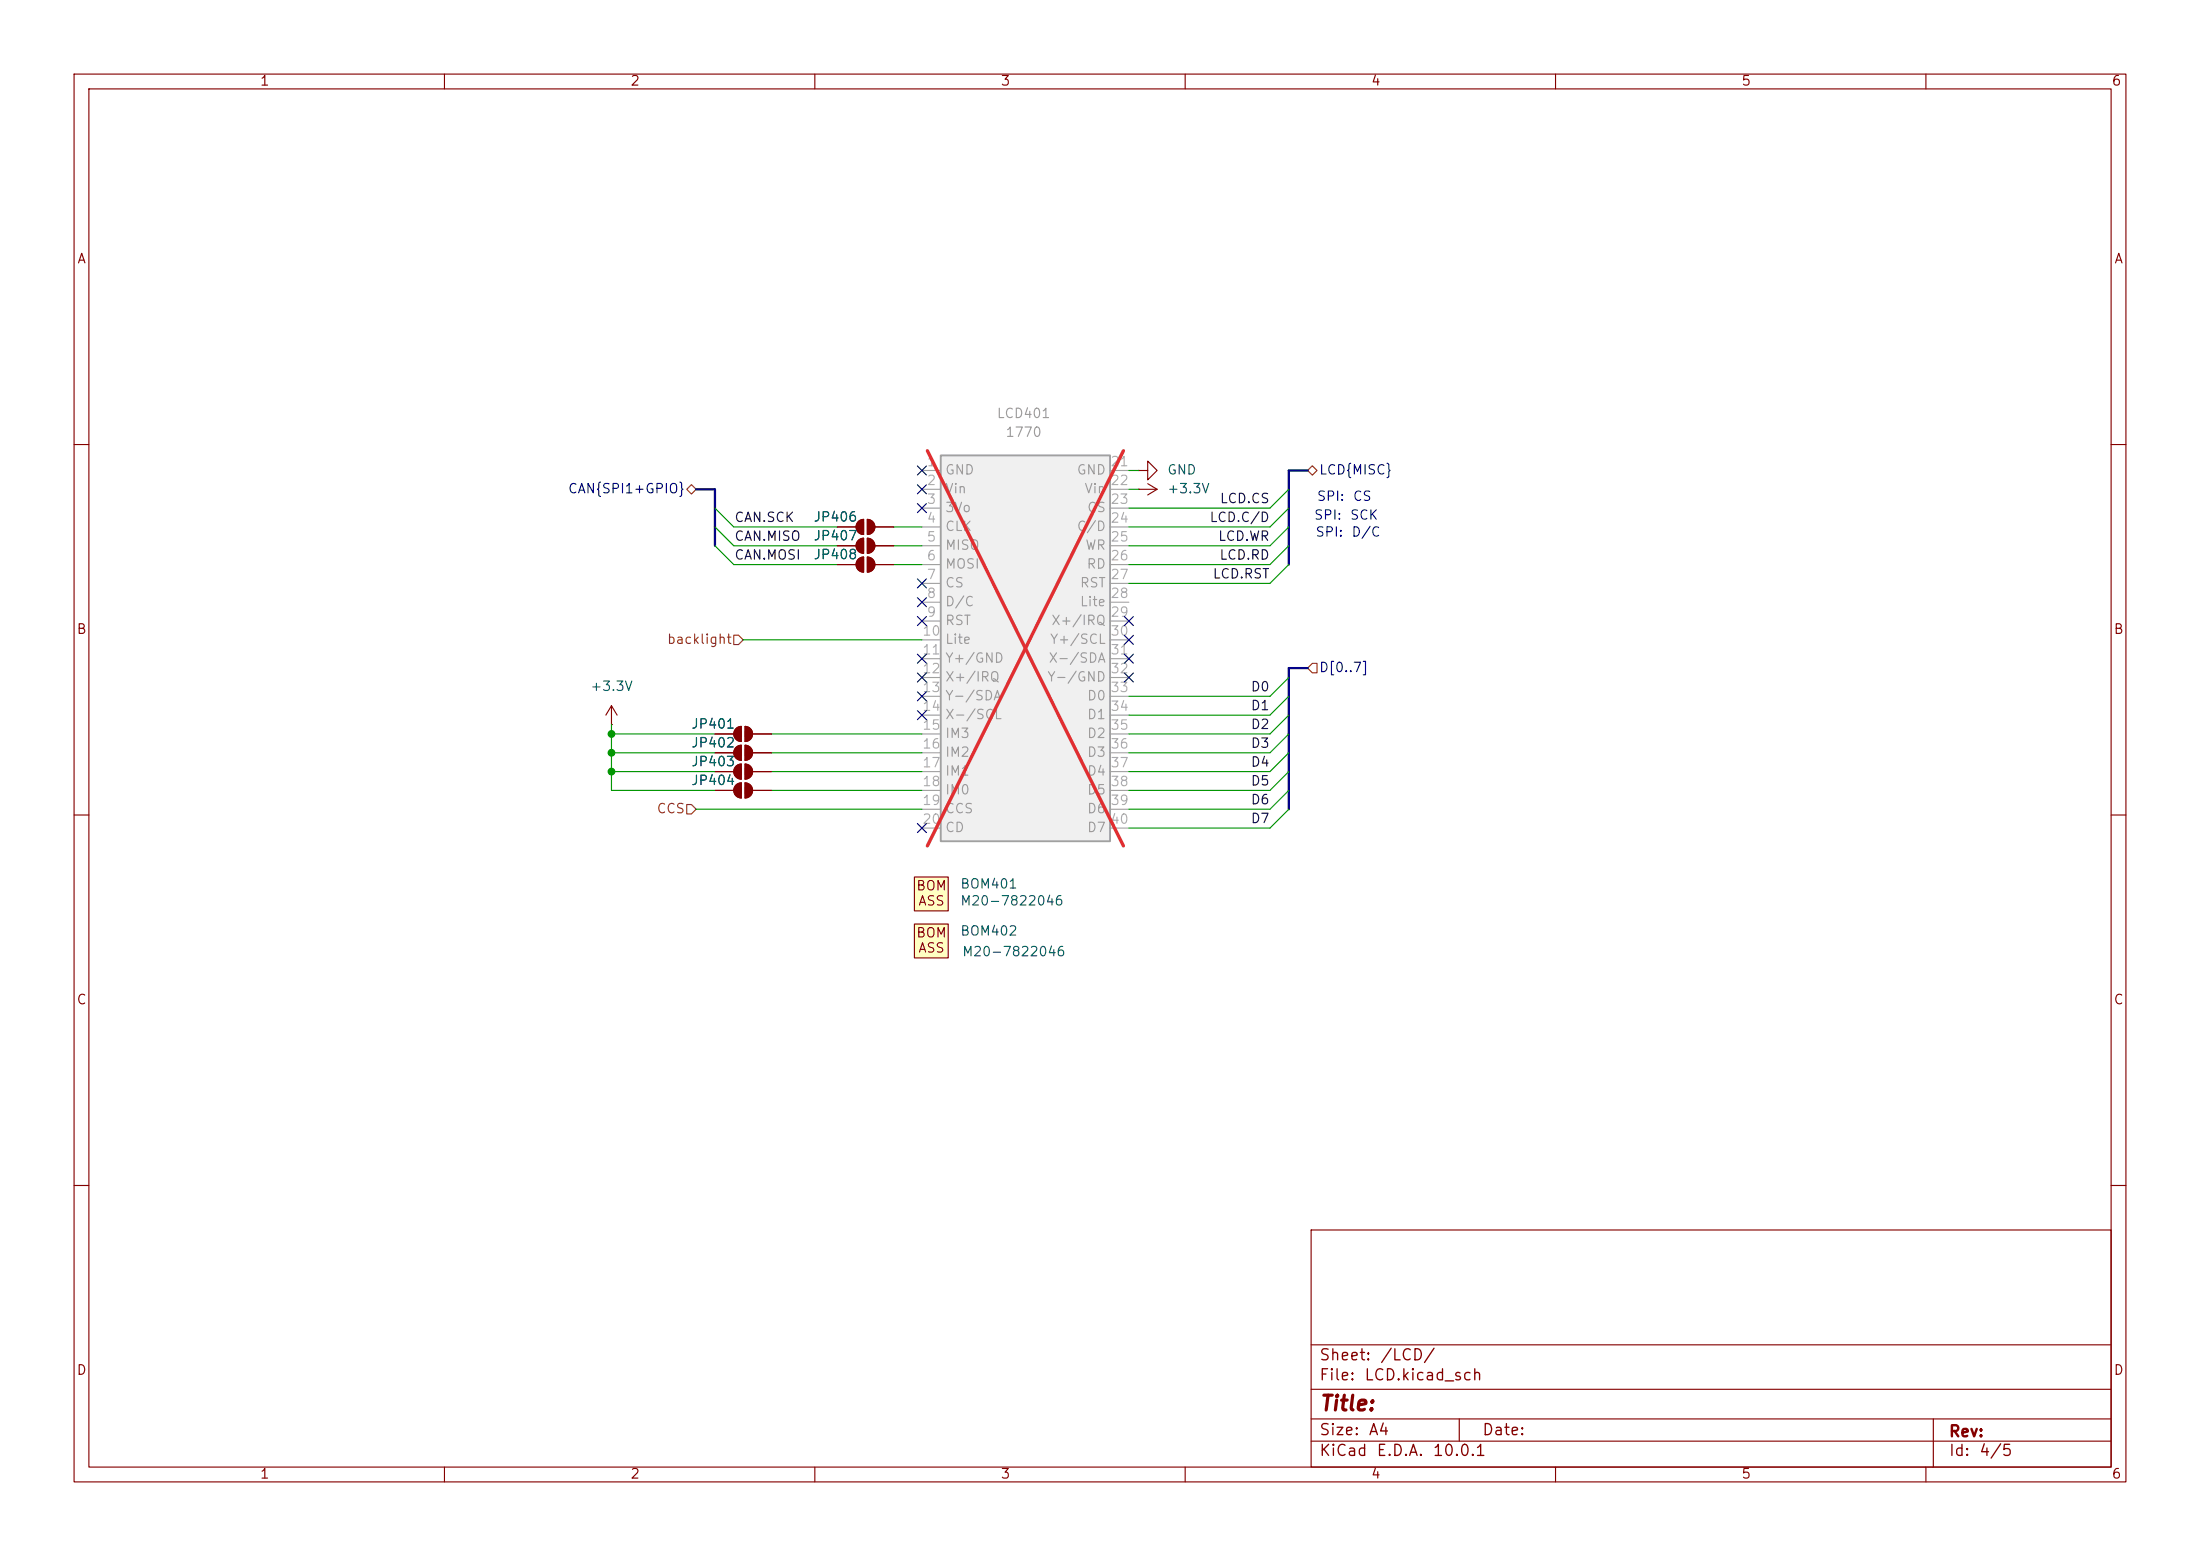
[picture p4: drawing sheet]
<svg xmlns="http://www.w3.org/2000/svg" width="297mm" height="210mm" viewBox="0 0 297 210" stroke-linecap="round" stroke-linejoin="round" font-family="sans-serif">
<g fill="none" stroke="#840000" stroke-width=".15">
<path d="M10 10h277v190h-277zM12 12h273v186h-273zM60 10v2M110 10v2M160 10v2M210 10v2M260 10v2M10 60h2M113 71.1h2.6M113 73.7h2.6M113 76.2h2.6M115.9 70.4l.3-.2 .4-.1v2a1.02 1.02 0 0 1-.9-.6 1.02 1.02 0 0 1 .2-1.1z"/>
<path d="M115.9 72.9l.3-.2 .4-.1v2.1a1.02 1.02 0 0 1-.9-.7 1.02 1.02 0 0 1 .2-1.1zM115.9 75.5l.3-.3h.4v2a1.02 1.02 0 0 1-.9-.6 1.02 1.02 0 0 1 .2-1.1zM117.1 70.1a1.02 1.02 0 0 1 1 1 1.02 1.02 0 0 1-1 1zM117.1 72.6a1.02 1.02 0 0 1 1 1.1 1.02 1.02 0 0 1-1 1zM117.1 75.2a1.02 1.02 0 0 1 1 1 1.02 1.02 0 0 1-1 1zM118.1 71.1h2.5M118.1 73.7h2.5M118.1 76.2h2.5M153.7 66h.1M153.7 66h2.5M154.9 65.3l1.3 .7M156.2 66l-1.3 .8"/>
<path d="M285 60h2M82.5 97.8h.1M82.5 95.3l-.7 1.2M82.5 95.3l.8 1.2M82.5 95.3v2.5M10 110h2M285 110h2M10 160h2M177 166h108v32h-108zM285 160h2M60 198v2M110 198v2"/>
<path d="M160 198v2M177 194.5h108M177 191.5h108M177 187.5h108M177 181.5h108M197 191.5v3M210 198v2M260 198v2M261 191.5v6.5"/>
</g>
<g fill="#840000" stroke="#840000" stroke-width=".15">
<path d="M115.9 70.4l.3-.2 .4-.1v2a1.02 1.02 0 0 1-.9-.6 1.02 1.02 0 0 1 .2-1.1z"/>
<path d="M117.1 70.1a1.02 1.02 0 0 1 1 1 1.02 1.02 0 0 1-1 1z"/>
<path d="M115.9 72.9l.3-.2 .4-.1v2.1a1.02 1.02 0 0 1-.9-.7 1.02 1.02 0 0 1 .2-1.1z"/>
<path d="M117.1 72.6a1.02 1.02 0 0 1 1 1.1 1.02 1.02 0 0 1-1 1z"/>
<path d="M115.9 75.5l.3-.3h.4v2a1.02 1.02 0 0 1-.9-.6 1.02 1.02 0 0 1 .2-1.1z"/>
<path d="M117.1 75.2a1.02 1.02 0 0 1 1 1 1.02 1.02 0 0 1-1 1z"/>
</g>
<path d="M123.4 118.4h4.6v4.5h-4.6z" fill="#ffffc2"/>
<path d="M123.4 118.4h4.6v4.5h-4.6z" fill="none" stroke="#840000" stroke-width=".15"/>
<path d="M123.4 124.7h4.6v4.6h-4.6z" fill="#ffffc2"/>
<path d="M123.4 124.7h4.6v4.6h-4.6z" fill="none" stroke="#840000" stroke-width=".15"/>
<path d="M127 61.5h22.9v52h-22.9z" fill="#f0f0f0"/>
<path d="M127 61.5h22.9v52h-22.9z" fill="none" stroke="#a1a1a1" stroke-width=".25"/>
<g fill="none" stroke="#a1a1a1" stroke-width=".15">
<path d="M124.5 66h2.5M124.5 68.6h2.5M124.5 71.1h2.5M124.5 73.7h2.5M124.5 76.2h2.5M124.5 78.7h2.5M124.5 63.5h2.5M149.9 66h2.5M149.9 68.6h2.5M149.9 71.1h2.5M149.9 73.7h2.5M149.9 76.2h2.5"/>
<path d="M149.9 78.7h2.5M149.9 63.5h2.5M124.5 81.3h2.5M124.5 83.8h2.5M124.5 86.4h2.5M124.5 88.9h2.5M124.5 91.4h2.5M124.5 94h2.5M124.5 96.5h2.5M124.5 99.1h2.5M149.9 81.3h2.5M149.9 83.8h2.5"/>
<path d="M149.9 86.4h2.5M149.9 88.9h2.5M149.9 91.4h2.5M149.9 94h2.5M149.9 96.5h2.5M149.9 99.1h2.5M124.5 101.6h2.5M124.5 104.1h2.5M124.5 106.7h2.5M124.5 109.2h2.5M124.5 111.8h2.5M149.9 101.6h2.5"/>
<path d="M149.9 104.1h2.5M149.9 106.7h2.5M149.9 109.2h2.5M149.9 111.8h2.5"/>
</g>
<path d="M125.2 60.8l26.5 53.4M151.7 60.8l-26.5 53.4" fill="none" stroke="#e12e31" stroke-width=".46"/>
<g fill="none" stroke="#840000" stroke-width=".15">
<path d="M113 76.2h2.6M113 73.7h2.6M113 71.1h2.6M118.1 76.2h2.5M118.1 73.7h2.5M118.1 71.1h2.5M153.7 63.5h1.2v-1.3l1.3 1.3-1.3 1.3v-1.3M153.7 63.5h.1M96.5 99.1h2.6M99.4 98.3l.3-.2 .4-.1v2.1a1.02 1.02 0 0 1-1-.7 1.02 1.02 0 0 1 .3-1.1zM100.6 98a1.02 1.02 0 0 1 1 1.1 1.02 1.02 0 0 1-1 1zM101.6 99.1h2.5"/>
<path d="M96.5 104.1h2.6M96.5 101.6h2.6M96.5 106.7h2.6M99.4 103.4l.3-.2 .4-.1v2.1a1.02 1.02 0 0 1-1-.7 1.02 1.02 0 0 1 .3-1.1zM99.4 100.9l.3-.3h.4v2a1.02 1.02 0 0 1-1-.6 1.02 1.02 0 0 1 .3-1.1zM99.4 106l.3-.3h.4v2a1.02 1.02 0 0 1-1-.6 1.02 1.02 0 0 1 .3-1.1zM100.6 103.1a1.02 1.02 0 0 1 1 1 1.02 1.02 0 0 1-1 1.1zM100.6 100.6a1.02 1.02 0 0 1 1 1 1.02 1.02 0 0 1-1 1zM100.6 105.7a1.02 1.02 0 0 1 1 1 1.02 1.02 0 0 1-1 1zM101.6 104.1h2.5M101.6 101.6h2.5M101.6 106.7h2.5"/>
</g>
<g fill="#840000" stroke="#840000" stroke-width=".15">
<path d="M99.4 98.3l.3-.2 .4-.1v2.1a1.02 1.02 0 0 1-1-.7 1.02 1.02 0 0 1 .3-1.1z"/>
<path d="M100.6 98a1.02 1.02 0 0 1 1 1.1 1.02 1.02 0 0 1-1 1z"/>
<path d="M99.4 103.4l.3-.2 .4-.1v2.1a1.02 1.02 0 0 1-1-.7 1.02 1.02 0 0 1 .3-1.1z"/>
<path d="M100.6 103.1a1.02 1.02 0 0 1 1 1 1.02 1.02 0 0 1-1 1.1z"/>
<path d="M99.4 100.9l.3-.3h.4v2a1.02 1.02 0 0 1-1-.6 1.02 1.02 0 0 1 .3-1.1z"/>
<path d="M100.6 100.6a1.02 1.02 0 0 1 1 1 1.02 1.02 0 0 1-1 1z"/>
<path d="M99.4 106l.3-.3h.4v2a1.02 1.02 0 0 1-1-.6 1.02 1.02 0 0 1 .3-1.1z"/>
<path d="M100.6 105.7a1.02 1.02 0 0 1 1 1 1.02 1.02 0 0 1-1 1z"/>
</g>
<path d="M92.7 66l.6-.6 .7 .6-.7 .7zM177.2 62.9l.6 .6-.6 .6-.7-.6zM99.1 85.7h.6l.6 .7-.6 .6h-.6zM177.2 89.5h.6v1.3h-.6l-.7-.6zM92.7 108.6h.6l.7 .6-.7 .7h-.6z" fill="none" stroke="#725600" stroke-width=".15"/>
<path d="M94 66h2.5v7.7M176.5 63.5h-2.5v12.7M176.5 90.2h-2.5v19" fill="none" stroke="#000084" stroke-width=".3"/>
<g fill="none" stroke="#009600" stroke-width=".15">
<path d="M96.5 73.7l2.6 2.5h13.9M96.5 68.6l2.6 2.5h13.9M96.5 71.1l2.6 2.6h13.9M120.6 76.2h3.9M120.6 71.1h3.9M120.6 73.7h3.9M152.4 66h1.3M152.4 63.5h1.3M174 73.7l-2.6 2.5h-19M174 76.2l-2.6 2.5h-19M174 68.6l-2.6 2.5h-19M174 71.1l-2.6 2.6h-19"/>
<path d="M174 66l-2.6 2.6h-19M82.5 97.8v8.9h14M82.5 99.1h14M100.3 86.4h24.2M104.1 99.1h20.4M174 99.1l-2.6 2.5h-19M174 96.5l-2.6 2.6h-19M174 94l-2.6 2.5h-19M174 91.4l-2.6 2.6h-19M82.5 101.6h14M82.5 104.1h14M94 109.2h30.5"/>
<path d="M104.1 101.6h20.4M104.1 104.1h20.4M104.1 106.7h20.4M174 101.6l-2.6 2.5h-19M174 104.1l-2.6 2.6h-19M174 109.2l-2.6 2.6h-19M174 106.7l-2.6 2.5h-19"/>
</g>
<g fill="none" stroke="#000084" stroke-width=".15">
<path d="M123.9 65.4l1.2 1.2M123.9 62.9l1.2 1.2M123.9 68l1.2 1.2M123.9 78.1l1.2 1.2M125.1 65.4l-1.2 1.2M125.1 62.9l-1.2 1.2M125.1 68l-1.2 1.2M125.1 78.1l-1.2 1.2M123.9 93.4l1.2 1.2M123.9 95.9l1.2 1.2M123.9 90.8l1.2 1.2M123.9 88.3l1.2 1.2"/>
<path d="M123.9 83.2l1.2 1.2M123.9 80.7l1.2 1.2M125.1 93.4l-1.2 1.2M125.1 95.9l-1.2 1.2M125.1 90.8l-1.2 1.2M125.1 88.3l-1.2 1.2M125.1 83.2l-1.2 1.2M125.1 80.7l-1.2 1.2M151.8 88.3l1.2 1.2M151.8 83.2l1.2 1.2M151.8 85.8l1.2 1.2M151.8 90.8l1.2 1.2"/>
<path d="M153 83.2l-1.2 1.2M153 88.3l-1.2 1.2M153 85.8l-1.2 1.2M153 90.8l-1.2 1.2M123.9 111.2l1.2 1.2M125.1 111.2l-1.2 1.2"/>
</g>
<g fill="#009600" stroke="#009600" stroke-width=".14">
<circle cx="82.5" cy="99.1" r=".46"/>
<circle cx="82.5" cy="104.1" r=".46"/>
<circle cx="82.5" cy="101.6" r=".46"/>
</g>
<text font-size="2" fill="#840000" x="178" y="190.9">Title:</text>
<g font-size="1.5" fill="#840000">
<text x="178" y="184">Sheet:</text>
<text x="186.2" y="184">/LCD/</text>
<text x="178" y="186.7">File:</text>
<text x="184.1" y="186.7">LCD.kicad_sch</text>
<text x="178" y="196.9">KiCad</text>
<text x="178" y="194.1">Size:</text>
<text x="184.7" y="194.1">A4</text>
<text x="185.7" y="196.9">E.D.A.</text>
<text x="193.3" y="196.9">10.0.1</text>
<text x="200" y="194.1">Date:</text>
<text x="263" y="194.3">Rev:</text>
<text x="263" y="196.9">Id:</text>
<text x="267.1" y="196.9">4/5</text>
</g>
<g font-size="1.3" fill="#840000">
<text x="35" y="11.9">1</text>
<text x="85" y="11.9">2</text>
<text x="135" y="11.9">3</text>
<text x="185" y="11.9">4</text>
<text x="235" y="11.9">5</text>
<text x="285" y="11.9">6</text>
<text x="10.3" y="35.9">A</text>
<text x="285.3" y="35.9">A</text>
<text x="10.3" y="85.9">B</text>
<text x="285.3" y="85.9">B</text>
<text x="123.6" y="120.5">BOM</text>
<text x="123.9" y="122.5">ASS</text>
<text x="123.6" y="126.8">BOM</text>
<text x="123.9" y="128.9">ASS</text>
<text x="10.3" y="135.9">C</text>
<text x="285.3" y="135.9">C</text>
<text x="10.3" y="185.9">D</text>
<text x="285.3" y="185.9">D</text>
<text x="35" y="199.9">1</text>
<text x="85" y="199.9">2</text>
<text x="135" y="199.9">3</text>
<text x="185" y="199.9">4</text>
<text x="235" y="199.9">5</text>
<text x="285" y="199.9">6</text>
</g>
<g font-size="1.3" fill="#989898">
<text x="134.5" y="56.7">LCD401</text>
<text x="135.7" y="59.3">1770</text>
<text x="127.5" y="64.4">GND</text>
<text x="145.3" y="64.4">GND</text>
<text x="127.5" y="66.9">Vin</text>
<text x="127.5" y="69.4">3Vo</text>
<text x="127.5" y="72">CLK</text>
<text x="145.3" y="72">C/D</text>
<text x="146.3" y="66.9">Vin</text>
<text x="146.7" y="69.4">CS</text>
<text x="127.5" y="74.5">MISO</text>
<text x="127.5" y="77.1">MOSI</text>
<text x="146.4" y="74.5">WR</text>
<text x="146.6" y="77.1">RD</text>
<text x="127.5" y="79.6">CS</text>
<text x="127.5" y="82.1">D/C</text>
<text x="145.7" y="82.1">Lite</text>
<text x="145.7" y="79.6">RST</text>
<text x="127.5" y="84.7">RST</text>
<text x="127.5" y="87.2">Lite</text>
<text x="127.5" y="89.8">Y+/GND</text>
<text x="141.5" y="89.8">X-/SDA</text>
<text x="141.6" y="87.2">Y+/SCL</text>
<text x="141.8" y="84.7">X+/IRQ</text>
<text x="127.5" y="92.3">X+/IRQ</text>
<text x="127.5" y="94.8">Y-/SDA</text>
<text x="141.3" y="92.3">Y-/GND</text>
<text x="146.7" y="94.8">D0</text>
<text x="127.5" y="97.4">X-/SCL</text>
<text x="127.5" y="99.9">IM3</text>
<text x="146.7" y="97.4">D1</text>
<text x="146.7" y="99.9">D2</text>
<text x="127.5" y="102.5">IM2</text>
<text x="127.5" y="105">IM1</text>
<text x="127.5" y="107.5">IM0</text>
<text x="146.7" y="102.5">D3</text>
<text x="146.7" y="105">D4</text>
<text x="146.7" y="107.5">D5</text>
<text x="127.5" y="110.1">CCS</text>
<text x="127.5" y="112.6">CD</text>
<text x="146.7" y="110.1">D6</text>
<text x="146.7" y="112.6">D7</text>
</g>
<g font-size="1.3" fill="#aaa">
<text x="125" y="65.8">2</text>
<text x="125" y="63.2">1</text>
<text x="149.8" y="63.2">21</text>
<text x="149.8" y="65.8">22</text>
<text x="125" y="68.3">3</text>
<text x="125" y="70.9">4</text>
<text x="149.8" y="68.3">23</text>
<text x="149.8" y="70.9">24</text>
<text x="125" y="73.4">5</text>
<text x="125" y="75.9">6</text>
<text x="149.8" y="73.4">25</text>
<text x="149.8" y="75.9">26</text>
<text x="125" y="78.5">7</text>
<text x="125" y="81">8</text>
<text x="125" y="83.6">9</text>
<text x="149.8" y="78.5">27</text>
<text x="149.8" y="81">28</text>
<text x="149.8" y="83.6">29</text>
<text x="124.4" y="86.1">10</text>
<text x="124.4" y="88.6">11</text>
<text x="149.8" y="86.1">30</text>
<text x="149.8" y="88.6">31</text>
<text x="124.4" y="91.2">12</text>
<text x="124.4" y="93.7">13</text>
<text x="149.8" y="91.2">32</text>
<text x="149.8" y="93.7">33</text>
<text x="124.4" y="96.3">14</text>
<text x="124.4" y="98.8">15</text>
<text x="124.4" y="101.3">16</text>
<text x="149.8" y="96.3">34</text>
<text x="149.8" y="98.8">35</text>
<text x="149.8" y="101.3">36</text>
<text x="124.4" y="103.9">17</text>
<text x="124.4" y="106.4">18</text>
<text x="149.8" y="103.9">37</text>
<text x="149.8" y="106.4">38</text>
<text x="124.4" y="109">19</text>
<text x="124.4" y="111.5">20</text>
<text x="149.8" y="109">39</text>
<text x="149.8" y="111.5">40</text>
</g>
<g font-size="1.3" fill="#006464">
<text x="157.5" y="64.4">GND</text>
<text x="109.7" y="70.7">JP406</text>
<text x="157.5" y="66.9">+3.3V</text>
<text x="109.7" y="73.3">JP407</text>
<text x="109.7" y="75.8">JP408</text>
<text x="79.6" y="93.6">+3.3V</text>
<text x="93.2" y="98.7">JP401</text>
<text x="93.2" y="101.2">JP402</text>
<text x="93.2" y="103.7">JP403</text>
<text x="93.2" y="106.3">JP404</text>
<text x="129.5" y="122.5">M20-7822046</text>
<text x="129.5" y="120.2">BOM401</text>
<text x="129.5" y="126.6">BOM402</text>
<text x="129.8" y="129.4">M20-7822046</text>
</g>
<g font-size="1.3" fill="#000084">
<text x="178" y="64.4">LCD{MISC}</text>
<text x="76.6" y="66.9">CAN{SPI1+GPIO}</text>
<text x="178" y="91">D[0..7]</text>
</g>
<g font-size="1.3" fill="#0f0f0f">
<text x="99.1" y="70.8">CAN.SCK</text>
<text x="163.2" y="70.8">LCD.C/D</text>
<text x="164.6" y="68.2">LCD.CS</text>
<text x="99.1" y="75.9">CAN.MOSI</text>
<text x="99.1" y="73.3">CAN.MISO</text>
<text x="164.4" y="73.3">LCD.WR</text>
<text x="164.5" y="75.9">LCD.RD</text>
<text x="163.6" y="78.4">LCD.RST</text>
<text x="168.8" y="93.6">D0</text>
<text x="168.8" y="98.7">D2</text>
<text x="168.8" y="101.3">D3</text>
<text x="168.8" y="96.2">D1</text>
<text x="168.8" y="103.8">D4</text>
<text x="168.8" y="106.3">D5</text>
<text x="168.8" y="108.9">D6</text>
<text x="168.8" y="111.4">D7</text>
</g>
<g font-size="1.3" fill="#0000c2">
<text x="177.3" y="70.5">SPI:</text>
<text x="177.7" y="67.9">SPI:</text>
<text x="182.2" y="70.5">SCK</text>
<text x="182.5" y="67.9">CS</text>
<text x="177.5" y="72.7">SPI:</text>
<text x="182.4" y="72.7">D/C</text>
</g>
<g font-size="1.3" fill="#725600">
<text x="90" y="87.2">backlight</text>
<text x="88.6" y="110.1">CCS</text>
</g>
</svg>
